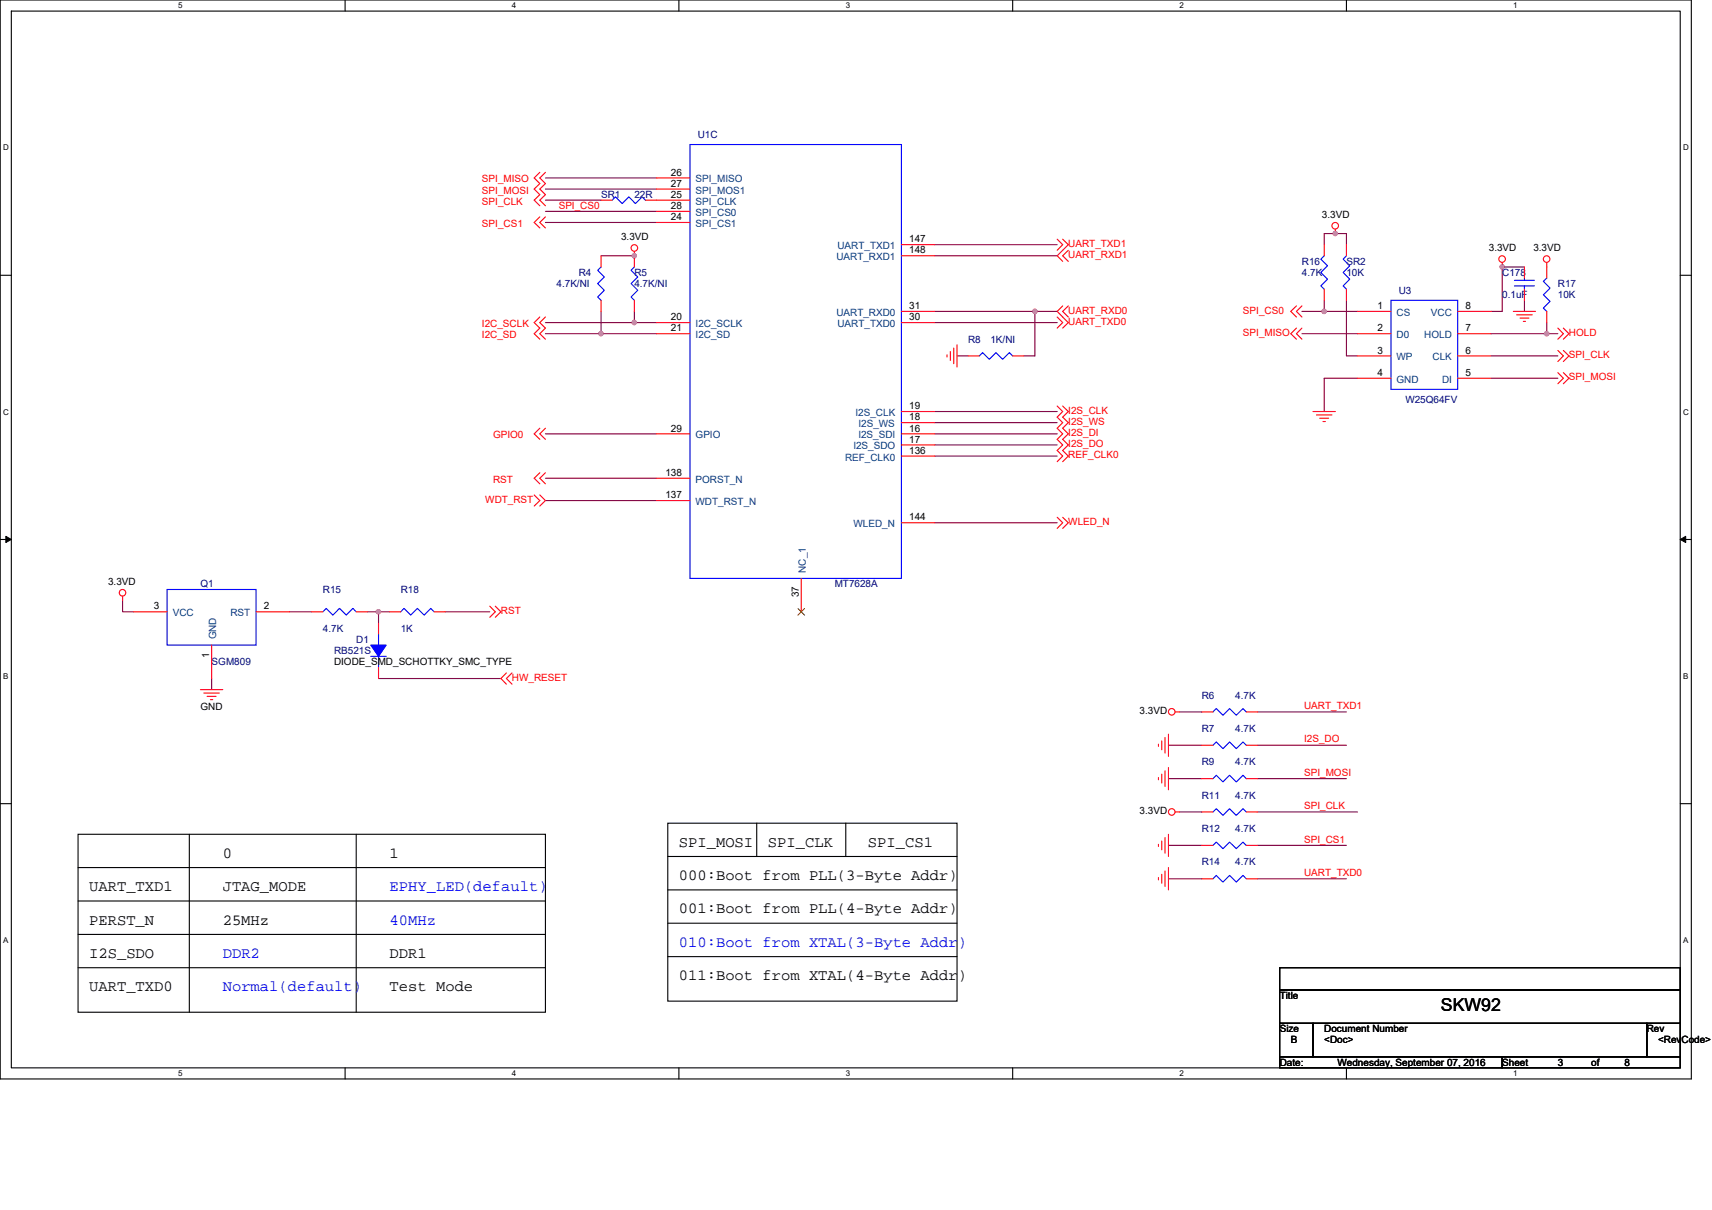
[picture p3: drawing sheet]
<svg xmlns="http://www.w3.org/2000/svg" width="297mm" height="210mm" viewBox="0 0 297 210" stroke-linecap="round" stroke-linejoin="round" font-family="sans-serif">
<path d="M0 0h293.5v187.2h-293.5zM2 1.9h289.5v183.4h-289.5z" fill="none" stroke="#000" stroke-width=".19"/>
<g fill="#fff">
<path d="M30.9 .2h.8v1.6h-.8z"/>
<path d="M30.9 185.5h.8v1.6h-.8z"/>
</g>
<path d="M59.9 0v1.9M59.9 185.3v1.9" fill="none" stroke="#000" stroke-width=".19"/>
<g fill="#fff">
<path d="M88.8 .2h.8v1.6h-.8z"/>
<path d="M88.8 185.5h.8v1.6h-.8z"/>
</g>
<path d="M117.8 0v1.9M117.8 185.3v1.9" fill="none" stroke="#000" stroke-width=".19"/>
<g fill="#fff">
<path d="M146.7 .2h.8v1.6h-.8z"/>
<path d="M146.7 185.5h.8v1.6h-.8z"/>
</g>
<path d="M175.7 0v1.9M175.7 185.3v1.9" fill="none" stroke="#000" stroke-width=".19"/>
<g fill="#fff">
<path d="M204.7 .2h.7v1.6h-.7z"/>
<path d="M204.7 185.5h.7v1.6h-.7z"/>
</g>
<path d="M233.6 0v1.9M233.6 185.3v1.9" fill="none" stroke="#000" stroke-width=".19"/>
<g fill="#fff">
<path d="M262.6 .2h.7v1.6h-.7z"/>
<path d="M262.6 185.5h.7v1.6h-.7z"/>
<path d="M.5 24.8h1v1.6h-1z"/>
<path d="M292 24.8h1v1.6h-1z"/>
<path d="M.5 70.7h1v1.5h-1z"/>
<path d="M292 70.7h1v1.5h-1z"/>
</g>
<path d="M0 47.8h2M291.5 47.8h2" fill="none" stroke="#000" stroke-width=".19"/>
<g fill="#fff">
<path d="M.5 116.5h.9v1.6h-.9z"/>
<path d="M292 116.5h.9v1.6h-.9z"/>
</g>
<path d="M0 93.6h2M291.5 93.6h2" fill="none" stroke="#000" stroke-width=".19"/>
<path d="M1 93.1l1 .5-1 .5zM291.5 93.6l1-.5v1z" fill="#000" stroke="#000" stroke-width=".17"/>
<g fill="#fff">
<path d="M.5 162.4h.9v1.5h-.9z"/>
<path d="M292 162.4h.9v1.5h-.9z"/>
</g>
<g fill="none" stroke="#000" stroke-width=".19">
<path d="M0 139.5h2M291.5 139.5h2M13.5 150.6h81.1M13.5 144.8h81.1v30.9h-81.1zM13.5 156.4h81.1M32.8 144.8v30.9M61.8 144.8v30.9M115.9 148.6h50.1M115.9 154.4h50.1M115.9 142.9h50.1v30.8h-50.1zM131.3 142.9v5.7M146.7 142.9v5.7"/>
<path d="M13.5 162.2h81.1M13.5 167.9h81.1M115.9 160.2h50.1M115.9 166h50.1M222 167.9h69.5v3.9h-69.5zM222 171.8h69.5v5.8h-69.5zM222 177.6h5.8v5.8h-5.8zM227.8 177.6h57.9v5.8h-57.9zM285.7 177.6h5.8v5.8h-5.8zM222 183.4h38.6v1.9h-38.6zM260.6 183.4h30.9v1.9h-30.9z"/>
</g>
<g fill="none" stroke="#800040" stroke-width=".19">
<path d="M94.6 38.6h19.3M94.6 36.7h19.3M94.6 32.8h19.3M94.6 30.9h19.3M94.6 34.7h9.7M94.6 57.9h9.7M94.6 56h15.5M104.3 54v3.9M104.3 44.4h5.8M104.3 57.9h9.6M110.1 54v2M110.1 56h3.8"/>
<path d="M162.2 54h17.4M162.2 44.4h21.2M162.2 42.5h21.2M162.2 56h21.2M179.6 54v7.8h-2M179.6 54h3.8M225.9 57.9h9.6M225.9 54h3.9M229.8 54h5.7M229.8 52.1v1.9M229.8 42.5v-2h1.9h1.9v2M233.6 52.1v9.7h1.9"/>
<path d="M258.7 57.9h9.7M264.5 46.3h-3.9v7.7h-1.9M264.5 52.1v1.9M268.4 56v1.9M268.4 57.9h1.9M94.6 75.3h19.3M162.2 71.4h21.2M162.2 73.3h21.2M162.2 75.3h21.2M162.2 77.2h21.2M162.2 79.1h21.2M166 61.8h2"/>
<path d="M235.5 65.6h-5.7v5.8M258.7 65.6h11.6M258.7 61.8h11.6M94.6 86.9h19.3M94.6 83h19.3M162.2 90.7h21.2M21.3 104.2v2h1.9M36.7 117.8v1.9M50.2 106.2h3.9M63.7 106.2h2v1.9M65.7 117.8h21.2M65.7 106.2h1.9"/>
<path d="M77.3 106.2h7.7M202.7 129.3h5.8M202.7 135.1h5.8M204.7 123.5h3.8M218.2 129.3h15.4M218.2 135.1h15.4M218.2 123.5h15.4M202.7 146.7h5.8M202.7 152.5h5.8M204.7 140.9h3.8M218.2 140.9h17.3M218.2 146.7h15.4"/>
<path d="M218.2 152.5h15.4"/>
</g>
<g fill="#f0f" stroke="#f0f" stroke-width=".19">
<circle cx="104.3" cy="57.9" r=".38"/>
<circle cx="110" cy="56" r=".38"/>
<circle cx="110" cy="44.4" r=".38"/>
<circle cx="179.6" cy="54" r=".38"/>
<circle cx="268.4" cy="57.9" r=".38"/>
<circle cx="260.6" cy="46.3" r=".38"/>
<circle cx="229.7" cy="54" r=".38"/>
<circle cx="231.7" cy="40.5" r=".38"/>
<circle cx="65.7" cy="106.2" r=".38"/>
</g>
<g fill="none" stroke="#f00" stroke-width=".19">
<path d="M93.7 29.9l-1 1 1 1-1 .9 1 1-1 .9 1 1M93.7 37.6l-1 1 1 1M94.6 29.9l-.9 1 .9 1-.9 .9 .9 1-.9 .9 .9 1M94.6 37.6l-.9 1 .9 1M104.3 34.7h1.9M112 34.7h7.7M113.9 30.9h5.8M113.9 32.8h5.8M113.9 36.7h5.8M113.9 38.6h5.8M231.7 39.8v.7M93.7 55l-1 1 1 .9-1 1 1 1"/>
<path d="M94.6 55l-.9 1 .9 .9-.9 1 .9 1M104.3 52.1v1.9M104.3 44.4v1.9M110.1 43.6v2.7M110.1 52.1v1.9M113.9 56h5.8M113.9 57.9h5.8M156.4 42.5h5.8M156.4 44.4h5.8M156.4 54h5.8M156.4 56h5.8M166 59.8v3.9"/>
<path d="M183.4 41.5l1 1-1 .9M183.4 55l1 1-1 .9M184.4 53.1l-1 .9 2 2-1 .9M184.4 41.5l1 1-2 1.9 1 1M185.4 43.4l-1 1 1 1M185.4 53.1l-1 .9 1 1M224.9 53.1l-.9 .9 .9 1M224.9 56.9l-.9 1 .9 1M225.9 53.1l-1 .9 1 1M225.9 56.9l-1 1 1 1M229.8 50.2v1.9M229.8 42.5v1.9"/>
<path d="M233.6 50.2v1.9M233.6 42.5v1.9M235.5 54h5.8M235.5 57.9h5.8M252.9 57.9h5.8M252.9 54h5.8M260.6 45.6v.7M262.6 54h3.8M263.1 54.6h2.8M263.7 55.2h1.6M264.3 55.8h.4M264.5 46.3v2"/>
<path d="M264.5 50.2v1.9M268.4 54v2M268.4 45.6v2.7M270.3 56.9l.9 1-.9 1M271.2 56.9l1 1-1 1M93.7 74.3l-1 1 1 .9M94.6 74.3l-.9 1 .9 .9M113.9 75.3h5.8M156.4 71.4h5.8M156.4 73.3h5.8M156.4 75.3h5.8M156.4 77.2h5.8"/>
<path d="M156.4 79.1h5.8M164.3 61.6v.4M164.9 61v1.5M165.5 60.4v2.7M168 61.8h1.9M175.7 61.8h1.9M183.4 70.5l1 .9-1 1 1 .9-1 1 1 1-1 .9 1 1-1 1 1 .9-1 1M184.4 70.5l1 .9-1 1 1 .9-1 1 1 1-1 .9 1 1-1 1 1 .9-1 1M227.8 71.4h3.9M228.4 72h2.7M229 72.6h1.5M229.5 73.2h.5"/>
<path d="M235.5 61.8h5.8M235.5 65.6h5.8M252.9 65.6h5.8M252.9 61.8h5.8M270.3 64.7l.9 .9-.9 1M270.3 60.8l.9 1-.9 .9M271.2 64.7l1 .9-1 1M271.2 60.8l1 1-1 .9M92.7 85.9l1 1-1 .9M93.7 82l-1 1 1 1M93.7 85.9l.9 1-.9 .9M94.6 82l-.9 1 .9 1"/>
<path d="M113.9 83h5.8M113.9 86.9h5.8M156.4 90.7h5.8M183.4 89.8l1 .9-1 1M184.4 89.8l1 .9-1 1M21.3 103.5v.7M23.2 106.2h5.8M34.8 119.7h3.8M36.7 112v5.8M44.4 106.2h5.8M54.1 106.2h1.9M61.8 106.2h1.9"/>
<path d="M65.7 108.1v1.9M65.7 115.8v2M67.6 106.2h1.9M75.3 106.2h2M85 105.2l.9 1-.9 .9M85.9 105.2l1 1-1 .9M87.9 116.8l-1 1 1 .9M88.8 116.8l-.9 1 .9 .9M139 100.4v5.8M35.4 120.3h2.7M35.9 120.8h1.6M36.5 121.4h.4"/>
<path d="M201 129.1v.4M201 134.9v.4M201.6 128.6v1.5M201.6 134.3v1.6M202.1 128v2.7M202.1 133.8v2.7M202.7 127.4v3.9M202.7 133.2v3.9M203.9 123.5h.8M208.5 129.3h2M208.5 123.5h2M208.5 135.1h2"/>
<path d="M216.2 129.3h2M216.2 123.5h2M216.2 135.1h2M201 146.5v.4M201 152.3v.4M201.6 145.9v1.6M201.6 151.7v1.6M202.1 145.4v2.7M202.1 151.2v2.6M202.7 144.8v3.8M202.7 150.6v3.8M203.9 140.9h.8"/>
<path d="M208.5 152.5h2M208.5 140.9h2M208.5 146.7h2M216.2 152.5h2M216.2 140.9h2M216.2 146.7h2"/>
<circle cx="231.7" cy="39.2" r=".57"/>
<circle cx="110.1" cy="43" r=".57"/>
<circle cx="260.6" cy="45" r=".57"/>
<circle cx="268.3" cy="45" r=".57"/>
<circle cx="21.3" cy="102.9" r=".57"/>
<circle cx="203.3" cy="123.5" r=".57"/>
<circle cx="203.3" cy="140.9" r=".57"/>
</g>
<g fill="none" stroke="#00f" stroke-width=".19">
<path d="M106.2 34.7l.6-.5 1.1 1.1 1.2-1.1 1.2 1.1 1.1-1.1 .6 .5M119.7 25.1h36.7v75.3h-36.7zM104.3 46.3l-.6 .6 1.2 1.2-1.2 1.1 1.2 1.2-1.2 1.1 .6 .6M110.1 46.3l-.6 .6 1.2 1.2-1.2 1.1 1.2 1.2-1.2 1.1 .6 .6M229.8 44.4l-.6 .6 1.1 1.1-1.1 1.2 1.1 1.2-1.1 1.1 .6 .6M233.6 44.4l-.6 .6 1.2 1.1-1.2 1.2 1.2 1.2-1.2 1.1 .6 .6M241.3 52.1h11.6v15.5h-11.6zM262.8 49.6h3.4M262.8 48.6h3.4M264.5 48.3v.3M264.5 49.6v.6M268.4 48.3l-.6 .5 1.1 1.2-1.1 1.2 1.1 1.1-1.1 1.2 .6 .5"/>
<path d="M169.9 61.8l.6-.6 1.1 1.2 1.2-1.2 1.2 1.2 1.1-1.2 .6 .6M29 102.3h15.4v9.7h-15.4zM56 106.2l.6-.6 1.2 1.1 1.1-1.1 1.2 1.1 1.1-1.1 .6 .6M64.3 113.9h2.7M65.7 110v2M65.7 113.9v1.9M69.5 106.2l.6-.6 1.2 1.1 1.1-1.1 1.2 1.1 1.1-1.1 .6 .6M210.5 129.3l.5-.5 1.2 1.1 1.1-1.1 1.2 1.1 1.2-1.1 .5 .5M210.5 123.5l.5-.5 1.2 1.1 1.1-1.1 1.2 1.1 1.2-1.1 .5 .5M210.5 135.1l.5-.6 1.2 1.2 1.1-1.2 1.2 1.2 1.2-1.2 .5 .6M210.5 152.5l.5-.6 1.2 1.2 1.1-1.2 1.2 1.2 1.2-1.2 .5 .6M210.5 140.9l.5-.6 1.2 1.2 1.1-1.2 1.2 1.2 1.2-1.2 .5 .6"/>
<path d="M210.5 146.7l.5-.6 1.2 1.2 1.1-1.2 1.2 1.2 1.2-1.2 .5 .6"/>
</g>
<path d="M138.4 105.6l1.2 1.2M139.6 105.6l-1.2 1.2" fill="none" stroke="#804000" stroke-width=".17"/>
<path d="M64.3 112h2.7l-1.3 1.9z" fill-rule="evenodd" fill="#00f" stroke="#00f" stroke-width=".19"/>
<text font-size="3.1" x="250" y="175.5">SKW92</text>
<g font-size="2.7">
<text x="38.6" y="148.9">0</text>
<text x="67.6" y="148.9">1</text>
<text x="117.8" y="146.9">SPI_MOSI</text>
<text x="133.2" y="146.9">SPI_CLK</text>
<text x="150.6" y="146.9">SPI_CS1</text>
<text x="15.5" y="154.7">UART_TXD1</text>
<text x="38.6" y="154.7">JTAG_MODE</text>
<text x="117.8" y="152.7">000:Boot from PLL(3-Byte Addr)</text>
<text x="15.5" y="160.4">PERST_N</text>
<text x="38.6" y="160.4">25MHz</text>
<text x="117.8" y="158.5">001:Boot from PLL(4-Byte Addr)</text>
<text x="15.5" y="166.2">I2S_SDO</text>
<text x="67.6" y="166.2">DDR1</text>
<text x="15.5" y="172">UART_TXD0</text>
<text x="67.6" y="172">Test Mode</text>
<text x="117.8" y="170.1">011:Boot from XTAL(4-Byte Addr)</text>
</g>
<g font-size="2.7" fill="#00f">
<text x="67.6" y="154.7">EPHY_LED(default)</text>
<text x="67.6" y="160.4">40MHz</text>
<text x="38.6" y="166.2">DDR2</text>
<text x="117.8" y="164.3">010:Boot from XTAL(3-Byte Addr)</text>
<text x="38.6" y="172">Normal(default)</text>
</g>
<g font-size="1.7" fill="#000080">
<text x="121.1" y="23.9">U1C</text>
<text x="104.3" y="34.4">SR1</text>
<text x="110.1" y="34.4">22R</text>
<text x="100.4" y="47.9">R4</text>
<text x="110.1" y="47.9">R5</text>
<text x="225.9" y="45.9">R16</text>
<text x="225.9" y="47.9">4.7K</text>
<text x="233.6" y="45.9">SR2</text>
<text x="233.6" y="47.9">10K</text>
<text x="260.6" y="47.9">C178</text>
<text x="96.6" y="49.8">4.7K/NI</text>
<text x="110.1" y="49.8">4.7K/NI</text>
<text x="242.7" y="51">U3</text>
<text x="260.6" y="51.7">0.1uF</text>
<text x="270.3" y="49.8">R17</text>
<text x="270.3" y="51.7">10K</text>
<text x="168" y="59.5">R8</text>
<text x="171.8" y="59.5">1K/NI</text>
<text x="243.8" y="69.9">W25Q64FV</text>
<text x="34.8" y="101.9">Q1</text>
<text x="144.8" y="101.9">MT7628A</text>
<text x="56" y="102.9">R15</text>
<text x="69.5" y="102.9">R18</text>
<text x="56" y="109.6">4.7K</text>
<text x="58" y="113.5">RB521S</text>
<text x="61.8" y="111.6">D1</text>
<text x="69.5" y="109.6">1K</text>
<text x="36.7" y="115.4">SGM809</text>
<text x="208.5" y="121.2">R6</text>
<text x="214.3" y="121.2">4.7K</text>
<text x="208.5" y="127">R7</text>
<text x="214.3" y="127">4.7K</text>
<text x="208.5" y="132.8">R9</text>
<text x="214.3" y="132.8">4.7K</text>
<text x="208.5" y="138.6">R11</text>
<text x="214.3" y="138.6">4.7K</text>
<text x="208.5" y="144.4">R12</text>
<text x="214.3" y="144.4">4.7K</text>
<text x="208.5" y="150.2">R14</text>
<text x="214.3" y="150.2">4.7K</text>
</g>
<g font-size="1.7" fill="#f00">
<text x="83.6" y="31.7">SPI_MISO</text>
<text x="83.6" y="33.6">SPI_MOSI</text>
<text x="83.6" y="35.5">SPI_CLK</text>
<text x="83.6" y="39.4">SPI_CS1</text>
<text x="96.9" y="36.2">SPI_CS0</text>
<text x="185.4" y="44.8">UART_RXD1</text>
<text x="185.4" y="42.8">UART_TXD1</text>
<text x="83.6" y="58.7">I2C_SD</text>
<text x="83.6" y="56.7">I2C_SCLK</text>
<text x="185.4" y="54.4">UART_RXD0</text>
<text x="185.4" y="56.4">UART_TXD0</text>
<text x="215.7" y="54.4">SPI_CS0</text>
<text x="215.7" y="58.3">SPI_MISO</text>
<text x="272.2" y="58.3">HOLD</text>
<text x="272.2" y="62.1">SPI_CLK</text>
<text x="185.4" y="71.8">I2S_CLK</text>
<text x="272.2" y="66">SPI_MOSI</text>
<text x="85.6" y="76.1">GPIO0</text>
<text x="185.4" y="73.7">I2S_WS</text>
<text x="185.4" y="75.7">I2S_DI</text>
<text x="185.4" y="77.6">I2S_DO</text>
<text x="85.6" y="83.8">RST</text>
<text x="185.4" y="79.5">REF_CLK0</text>
<text x="84.2" y="87.2">WDT_RST</text>
<text x="185.4" y="91.1">WLED_N</text>
<text x="86.9" y="106.6">RST</text>
<text x="88.8" y="118.1">HW_RESET</text>
<text x="226.3" y="123.1">UART_TXD1</text>
<text x="226.3" y="128.8">I2S_DO</text>
<text x="226.3" y="134.6">SPI_MOSI</text>
<text x="226.3" y="140.4">SPI_CLK</text>
<text x="226.3" y="146.2">SPI_CS1</text>
<text x="226.3" y="152">UART_TXD0</text>
</g>
<g font-size="1.7">
<text x="116.4" y="30.5">26</text>
<text x="116.4" y="32.4">27</text>
<text x="116.4" y="34.3">25</text>
<text x="107.8" y="41.7">3.3VD</text>
<text x="116.4" y="36.3">28</text>
<text x="116.4" y="38.2">24</text>
<text x="229.4" y="37.8">3.3VD</text>
<text x="157.8" y="44">148</text>
<text x="157.8" y="42.1">147</text>
<text x="258.3" y="43.6">3.3VD</text>
<text x="266" y="43.6">3.3VD</text>
<text x="157.8" y="53.6">31</text>
<text x="239" y="53.6">1</text>
<text x="254.3" y="53.6">8</text>
<text x="116.4" y="55.6">20</text>
<text x="116.4" y="57.5">21</text>
<text x="157.8" y="55.6">30</text>
<text x="239" y="57.5">2</text>
<text x="254.3" y="57.5">7</text>
<text x="239" y="61.4">3</text>
<text x="239" y="65.2">4</text>
<text x="254.3" y="65.2">5</text>
<text x="254.3" y="61.4">6</text>
<text x="157.8" y="71">19</text>
<text x="116.4" y="74.9">29</text>
<text x="157.8" y="76.8">17</text>
<text x="157.8" y="74.9">16</text>
<text x="157.8" y="72.9">18</text>
<text x="115.4" y="82.6">138</text>
<text x="157.8" y="78.7">136</text>
<text x="115.4" y="86.5">137</text>
<text x="157.8" y="90.3">144</text>
<text x="18.8" y="101.5">3.3VD</text>
<text x="26.7" y="105.8">3</text>
<text x="45.8" y="105.8">2</text>
<text x="138.6" y="103.6" transform="rotate(-90 138.6 103.6)">37</text>
<text x="36.3" y="114.3" transform="rotate(-90 36.3 114.3)">1</text>
<text x="58" y="115.4">DIODE_SMD_SCHOTTKY_SMC_TYPE</text>
<text x="34.8" y="123.1">GND</text>
<text x="197.7" y="123.9">3.3VD</text>
<text x="197.7" y="141.3">3.3VD</text>
<text x="222" y="173.4">Title</text>
<text x="222" y="179.1">Size</text>
<text x="229.8" y="179.1">Document Number</text>
<text x="285.7" y="179.1">Rev</text>
<text x="222" y="184.9">Date:</text>
<text x="224" y="181.1">B</text>
<text x="229.8" y="181.1">&lt;Doc&gt;</text>
<text x="232.1" y="184.9">Wednesday, September 07, 2016</text>
<text x="260.6" y="184.9">Sheet</text>
<text x="270.3" y="184.9">3</text>
<text x="276.1" y="184.9">of</text>
<text x="281.9" y="184.9">8</text>
<text x="287.7" y="181.1">&lt;RevCode&gt;</text>
</g>
<g font-size="1.7" fill="#004080">
<text x="120.7" y="31.7">SPI_MISO</text>
<text x="120.7" y="33.6">SPI_MOS1</text>
<text x="120.7" y="35.5">SPI_CLK</text>
<text x="120.7" y="37.5">SPI_CS0</text>
<text x="120.7" y="39.4">SPI_CS1</text>
<text x="145.1" y="45.2">UART_RXD1</text>
<text x="145.3" y="43.2">UART_TXD1</text>
<text x="120.7" y="56.8">I2C_SCLK</text>
<text x="120.7" y="58.7">I2C_SD</text>
<text x="145.1" y="54.8">UART_RXD0</text>
<text x="145.3" y="56.8">UART_TXD0</text>
<text x="242.3" y="54.8">CS</text>
<text x="242.3" y="58.7">D0</text>
<text x="247.1" y="58.7">HOLD</text>
<text x="248.3" y="54.8">VCC</text>
<text x="242.3" y="62.5">WP</text>
<text x="248.6" y="62.5">CLK</text>
<text x="242.3" y="66.4">GND</text>
<text x="250.2" y="66.4">DI</text>
<text x="120.7" y="76.1">GPIO</text>
<text x="148.1" y="78">I2S_SDO</text>
<text x="148.4" y="72.2">I2S_CLK</text>
<text x="148.9" y="76.1">I2S_SDI</text>
<text x="148.9" y="74.1">I2S_WS</text>
<text x="120.7" y="83.8">PORST_N</text>
<text x="146.6" y="79.9">REF_CLK0</text>
<text x="120.7" y="87.7">WDT_RST_N</text>
<text x="148.1" y="91.5">WLED_N</text>
<text x="139.8" y="99.4" transform="rotate(-90 139.8 99.4)">NC_1</text>
<text x="30" y="107">VCC</text>
<text x="40" y="107">RST</text>
<text x="37.5" y="111" transform="rotate(-90 37.5 111)">GND</text>
</g>
<g font-size="1.4">
<text x="30.9" y="1.5">5</text>
<text x="88.8" y="1.5">4</text>
<text x="146.7" y="1.5">3</text>
<text x="204.7" y="1.5">2</text>
<text x="262.6" y="1.5">1</text>
<text x=".5" y="26.1">D</text>
<text x="292" y="26.1">D</text>
<text x=".5" y="71.9">C</text>
<text x="292" y="71.9">C</text>
<text x=".5" y="117.8">B</text>
<text x="292" y="117.8">B</text>
<text x=".5" y="163.6">A</text>
<text x="292" y="163.6">A</text>
<text x="30.9" y="186.8">5</text>
<text x="88.8" y="186.8">4</text>
<text x="146.7" y="186.8">3</text>
<text x="204.7" y="186.8">2</text>
<text x="262.6" y="186.8">1</text>
</g>
</svg>
